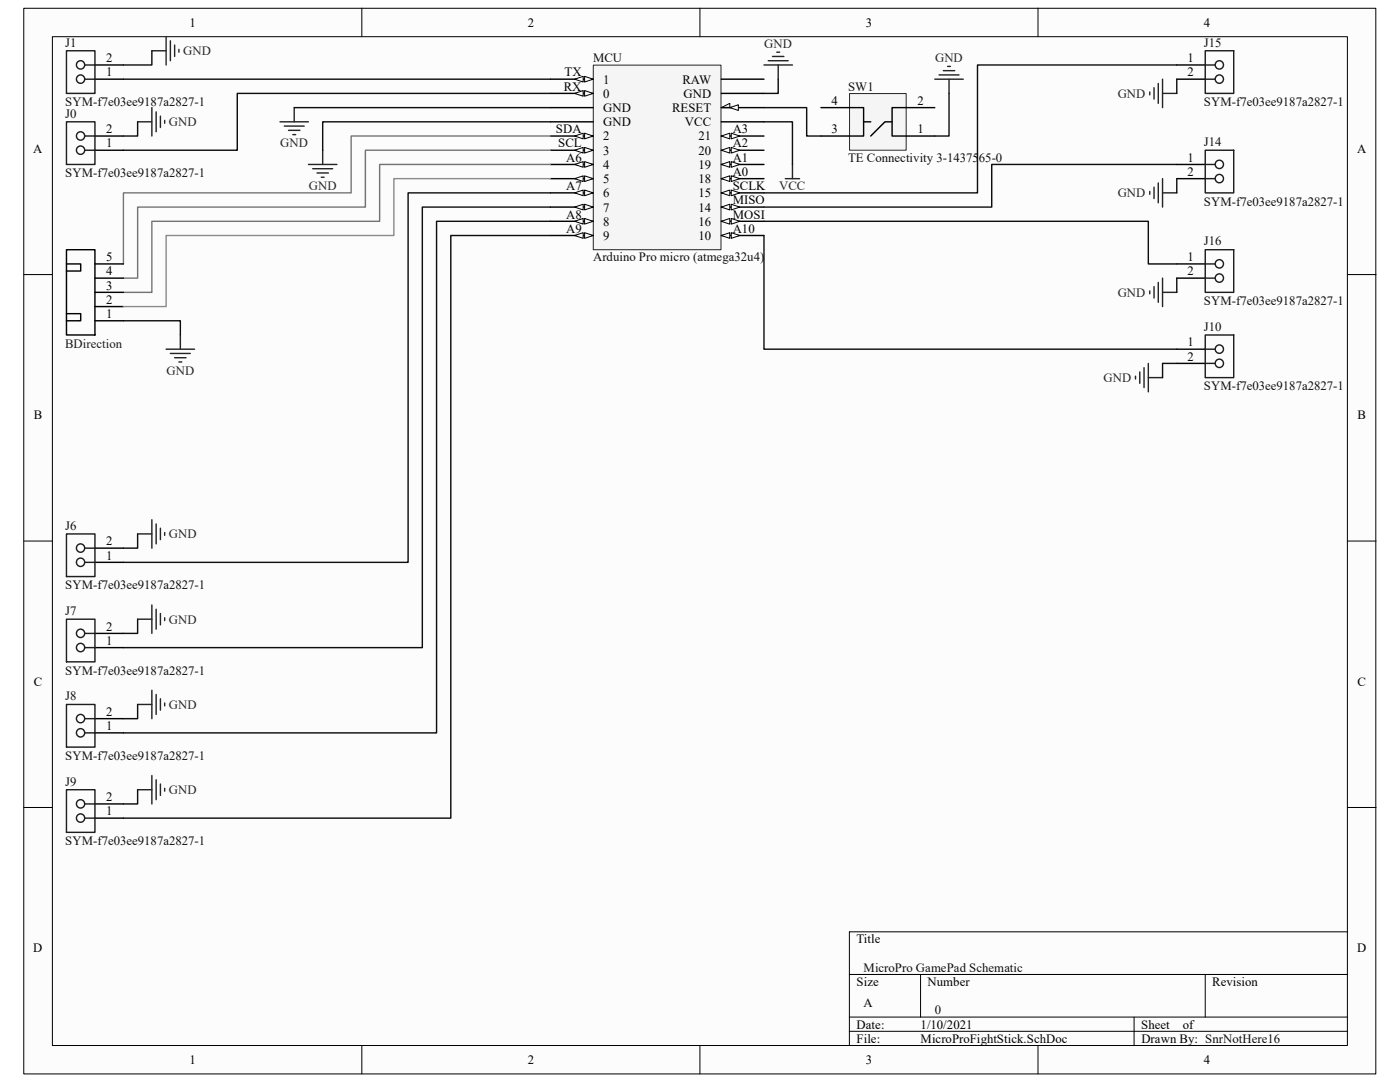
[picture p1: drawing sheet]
<svg xmlns="http://www.w3.org/2000/svg" width="279mm" height="216mm" viewBox="0 0 279 216" stroke-linecap="round" stroke-linejoin="round" font-family="sans-serif">
<path d="M4.8 1.7h269.8v212.6h-269.8z" fill="#fcfcfc"/>
<path d="M4.7 1.7h269.9v212.6h-269.9z" fill="none" stroke="#000" stroke-width=".2"/>
<path d="M10.5 7.4h258.4v201.2h-258.4z" fill="#fcfcfc"/>
<g fill="none" stroke="#000" stroke-width=".2">
<path d="M10.5 7.3h258.4v201.3h-258.4zM72.2 1.6v5.7M139.7 1.6v5.7M207.2 1.6v5.7M4.7 54.8h5.7M268.9 54.8h5.7M4.7 108h5.7M268.9 108h5.7M4.7 161.1h5.7M268.9 161.1h5.7M169.5 194.4h99.4M183.7 194.4v8.5"/>
<path d="M240.5 194.4v8.5M268.9 185.9h-99.4v22.7M72.2 208.6v5.7M139.7 208.6v5.7M169.5 202.9h99.4M169.5 205.8h99.4M207.2 208.6v5.7M226.3 202.9v5.7"/>
</g>
<path d="M118.4 13h25.5v36.8h-25.5z" fill="#f5f5f5"/>
<path d="M118.4 13h25.5v36.8h-25.5z" fill="none" stroke="#262626" stroke-width=".2"/>
<path d="M143.9 15.8h8.6M143.9 18.6h8.6M143.9 21.5h8.6" fill="none" stroke="#000" stroke-width=".28"/>
<path d="M143.9 21.5l1.7-.9v.9z" fill="none" stroke="#000" stroke-width=".2"/>
<path d="M145.6 21.5l1.8-.6v1.1z" fill="#fcfcfc" stroke="#000" stroke-width=".2"/>
<path d="M143.9 24.3h8.6M143.9 27.1h8.6" fill="none" stroke="#000" stroke-width=".28"/>
<g fill="#fcfcfc" stroke="#000" stroke-width=".2">
<path d="M143.9 27.1l1.7-.5v1.1z"/>
<path d="M145.9 26.6l1.7 .5-1.7 .6z"/>
</g>
<path d="M143.9 30h8.6" fill="none" stroke="#000" stroke-width=".28"/>
<g fill="#fcfcfc" stroke="#000" stroke-width=".2">
<path d="M143.9 30l1.7-.6v1.1z"/>
<path d="M145.9 29.4l1.7 .6-1.7 .5z"/>
</g>
<path d="M143.9 32.8h8.6" fill="none" stroke="#000" stroke-width=".28"/>
<g fill="#fcfcfc" stroke="#000" stroke-width=".2">
<path d="M143.9 32.8l1.7-.6v1.2z"/>
<path d="M145.9 32.2l1.7 .6-1.7 .6z"/>
</g>
<path d="M143.9 35.6h8.6" fill="none" stroke="#000" stroke-width=".28"/>
<g fill="#fcfcfc" stroke="#000" stroke-width=".2">
<path d="M143.9 35.6l1.7-.5v1.1z"/>
<path d="M145.9 35.1l1.7 .5-1.7 .6z"/>
</g>
<path d="M143.9 38.5h8.6" fill="none" stroke="#000" stroke-width=".28"/>
<g fill="#fcfcfc" stroke="#000" stroke-width=".2">
<path d="M143.9 38.5l1.7-.6v1.2z"/>
<path d="M145.9 37.9l1.7 .6-1.7 .6z"/>
</g>
<path d="M143.9 41.3h8.6" fill="none" stroke="#000" stroke-width=".28"/>
<g fill="#fcfcfc" stroke="#000" stroke-width=".2">
<path d="M143.9 41.3l1.7-.5v1.1z"/>
<path d="M145.9 40.8l1.7 .5-1.7 .6z"/>
</g>
<path d="M143.9 44.2h8.6" fill="none" stroke="#000" stroke-width=".28"/>
<g fill="#fcfcfc" stroke="#000" stroke-width=".2">
<path d="M143.9 44.2l1.7-.6v1.1z"/>
<path d="M145.9 43.6l1.7 .6-1.7 .5z"/>
</g>
<path d="M143.9 47h8.6" fill="none" stroke="#000" stroke-width=".28"/>
<g fill="#fcfcfc" stroke="#000" stroke-width=".2">
<path d="M143.9 47l1.7-.6v1.2z"/>
<path d="M145.9 46.4l1.7 .6-1.7 .6z"/>
</g>
<path d="M109.9 47h8.5" fill="none" stroke="#000" stroke-width=".28"/>
<g fill="#fcfcfc" stroke="#000" stroke-width=".2">
<path d="M116.7 46.4l1.7 .6-1.7 .6z"/>
<path d="M114.7 47l1.7-.6v1.2z"/>
</g>
<path d="M109.9 44.2h8.5" fill="none" stroke="#000" stroke-width=".28"/>
<g fill="#fcfcfc" stroke="#000" stroke-width=".2">
<path d="M116.7 43.6l1.7 .6-1.7 .5z"/>
<path d="M114.7 44.2l1.7-.6v1.1z"/>
</g>
<path d="M109.9 41.3h8.5" fill="none" stroke="#000" stroke-width=".28"/>
<g fill="#fcfcfc" stroke="#000" stroke-width=".2">
<path d="M116.7 40.8l1.7 .5-1.7 .6z"/>
<path d="M114.7 41.3l1.7-.5v1.1z"/>
</g>
<path d="M109.9 38.5h8.5" fill="none" stroke="#000" stroke-width=".28"/>
<g fill="#fcfcfc" stroke="#000" stroke-width=".2">
<path d="M116.7 37.9l1.7 .6-1.7 .6z"/>
<path d="M114.7 38.5l1.7-.6v1.2z"/>
</g>
<path d="M109.9 35.6h8.5" fill="none" stroke="#000" stroke-width=".28"/>
<g fill="#fcfcfc" stroke="#000" stroke-width=".2">
<path d="M116.7 35.1l1.7 .5-1.7 .6z"/>
<path d="M114.7 35.6l1.7-.5v1.1z"/>
</g>
<path d="M109.9 32.8h8.5" fill="none" stroke="#000" stroke-width=".28"/>
<g fill="#fcfcfc" stroke="#000" stroke-width=".2">
<path d="M116.7 32.2l1.7 .6-1.7 .6z"/>
<path d="M114.7 32.8l1.7-.6v1.2z"/>
</g>
<path d="M109.9 30h8.5" fill="none" stroke="#000" stroke-width=".28"/>
<g fill="#fcfcfc" stroke="#000" stroke-width=".2">
<path d="M116.7 29.4l1.7 .6-1.7 .5z"/>
<path d="M114.7 30l1.7-.6v1.1z"/>
</g>
<path d="M109.9 27.1h8.5" fill="none" stroke="#000" stroke-width=".28"/>
<g fill="#fcfcfc" stroke="#000" stroke-width=".2">
<path d="M116.7 26.6l1.7 .5-1.7 .6z"/>
<path d="M114.7 27.1l1.7-.5v1.1z"/>
</g>
<path d="M109.9 18.6h8.5M109.9 24.3h8.5" fill="none" stroke="#000" stroke-width=".28"/>
<g fill="#fcfcfc" stroke="#000" stroke-width=".2">
<path d="M116.7 18.1l1.7 .5-1.7 .6z"/>
<path d="M114.7 18.6l1.7-.5v1.1z"/>
</g>
<path d="M109.9 15.8h8.5M109.9 21.5h8.5" fill="none" stroke="#000" stroke-width=".28"/>
<g fill="#fcfcfc" stroke="#000" stroke-width=".2">
<path d="M116.7 15.2l1.7 .6-1.7 .6z"/>
<path d="M114.7 15.8l1.7-.6v1.2z"/>
</g>
<g fill="none" stroke="#262626" stroke-width=".28">
<path d="M152.5 13h5.6M153.3 12.1h4M154.2 11.3h2.2M155 10.4h.6M155.3 13v2.8M55.9 24.3h5.7M56.7 25.2h4M57.6 26h2.3M58.4 26.9h.6M58.7 21.5v2.8M61.6 32.8h5.6M62.4 33.7h4"/>
<path d="M63.3 34.5h2.2M64.1 35.4h.6M64.4 30v2.8M33.1 69.7h5.7M34 70.5h4M34.9 71.4h2.2M35.7 72.2h.6M36 66.8v2.9"/>
</g>
<path d="M24.6 15.8h85.3M109.9 18.6h-62.5v11.4h-22.8M234.9 13h-39.8v25.5h-42.6M58.7 21.5h51.2M109.9 24.3h-45.5v5.7M109.9 38.5h-28.5v73.7h-56.8M234.9 32.8h-37v8.5h-45.4M109.9 41.3h-25.6v87.9h-59.7M109.9 44.2h-22.8v102h-62.5M109.9 47h-19.9v116.3h-65.4M152.5 47v22.7h82.4M24.6 64h11.4v2.8" fill="none" stroke="#0e0e0e" stroke-width=".28"/>
<path d="M109.9 27.1h-39.8v11.4h-45.5v14.2M109.9 30h-37v11.3h-45.4v14.2h-2.9M109.9 32.8h-34.1v11.4h-45.5v14.1h-5.7" fill="none" stroke="#787878" stroke-width=".28"/>
<path d="M18.9 15.8h5.7M18.9 13h5.7M13.3 49.8h5.6v17h-5.6zM13.3 52.7h2.8v1.4h-2.8M18.9 58.3h5.7M18.9 55.5h5.7M18.9 52.7h5.7M13.3 62.6h2.8v1.4h-2.8M18.9 64h5.7M18.9 61.2h5.7" fill="none" stroke="#000" stroke-width=".28"/>
<path d="M109.9 35.6h-31.3v11.4h-45.5v14.2h-8.5" fill="none" stroke="#8d8d8d" stroke-width=".28"/>
<path d="M13.3 10.1h5.6v8.5h-5.6zM17 13h1.9M17 15.8h1.9" fill="none" stroke="#1c1c1c" stroke-width=".28"/>
<g fill="#fefefe" stroke="#1c1c1c" stroke-width=".28">
<circle cx="16.1" cy="15.8" r=".83"/>
<circle cx="16.1" cy="12.9" r=".83"/>
</g>
<path d="M18.9 30h5.7M18.9 27.1h5.7" fill="none" stroke="#000" stroke-width=".28"/>
<path d="M13.3 24.3h5.6v8.5h-5.6zM17 27.1h1.9M17 30h1.9" fill="none" stroke="#1c1c1c" stroke-width=".28"/>
<g fill="#fefefe" stroke="#1c1c1c" stroke-width=".28">
<circle cx="16.1" cy="30" r=".83"/>
<circle cx="16.1" cy="27.1" r=".83"/>
</g>
<path d="M18.9 112.2h5.7M18.9 109.4h5.7" fill="none" stroke="#000" stroke-width=".28"/>
<path d="M13.3 106.5h5.6v8.5h-5.6zM17 109.4h1.9M17 112.2h1.9" fill="none" stroke="#1c1c1c" stroke-width=".28"/>
<g fill="#fefefe" stroke="#1c1c1c" stroke-width=".28">
<circle cx="16.1" cy="112.2" r=".83"/>
<circle cx="16.1" cy="109.4" r=".83"/>
</g>
<path d="M18.9 146.2h5.7M18.9 143.4h5.7" fill="none" stroke="#000" stroke-width=".28"/>
<path d="M13.3 140.6h5.6v8.5h-5.6zM17 143.4h1.9M17 146.2h1.9" fill="none" stroke="#1c1c1c" stroke-width=".28"/>
<g fill="#fefefe" stroke="#1c1c1c" stroke-width=".28">
<circle cx="16.1" cy="146.2" r=".83"/>
<circle cx="16.1" cy="143.4" r=".83"/>
</g>
<path d="M234.9 13h5.6M234.9 15.8h5.6" fill="none" stroke="#000" stroke-width=".28"/>
<path d="M240.5 10.1h5.7v8.5h-5.7zM240.5 15.8h2M240.5 13h2" fill="none" stroke="#1c1c1c" stroke-width=".28"/>
<g fill="#fefefe" stroke="#1c1c1c" stroke-width=".28">
<circle cx="243.3" cy="12.9" r=".83"/>
<circle cx="243.3" cy="15.8" r=".83"/>
</g>
<path d="M18.9 163.3h5.7M18.9 160.4h5.7" fill="none" stroke="#000" stroke-width=".28"/>
<path d="M13.3 157.6h5.6v8.5h-5.6zM17 160.4h1.9M17 163.3h1.9" fill="none" stroke="#1c1c1c" stroke-width=".28"/>
<g fill="#fefefe" stroke="#1c1c1c" stroke-width=".28">
<circle cx="16.1" cy="163.2" r=".83"/>
<circle cx="16.1" cy="160.4" r=".83"/>
</g>
<path d="M18.9 129.2h5.7M18.9 126.4h5.7" fill="none" stroke="#000" stroke-width=".28"/>
<path d="M13.3 123.6h5.6v8.5h-5.6zM17 126.4h1.9M17 129.2h1.9" fill="none" stroke="#1c1c1c" stroke-width=".28"/>
<g fill="#fefefe" stroke="#1c1c1c" stroke-width=".28">
<circle cx="16.1" cy="129.2" r=".83"/>
<circle cx="16.1" cy="126.4" r=".83"/>
</g>
<path d="M234.9 32.8h5.6M234.9 35.6h5.6" fill="none" stroke="#000" stroke-width=".28"/>
<path d="M240.5 30h5.7v8.5h-5.7zM240.5 35.6h2M240.5 32.8h2" fill="none" stroke="#1c1c1c" stroke-width=".28"/>
<g fill="#fefefe" stroke="#1c1c1c" stroke-width=".28">
<circle cx="243.3" cy="32.8" r=".83"/>
<circle cx="243.3" cy="35.6" r=".83"/>
</g>
<path d="M234.9 52.7h5.6M234.9 55.5h5.6" fill="none" stroke="#000" stroke-width=".28"/>
<path d="M240.5 49.8h5.7v8.5h-5.7zM240.5 55.5h2M240.5 52.7h2" fill="none" stroke="#1c1c1c" stroke-width=".28"/>
<g fill="#fefefe" stroke="#1c1c1c" stroke-width=".28">
<circle cx="243.3" cy="52.6" r=".83"/>
<circle cx="243.3" cy="55.5" r=".83"/>
</g>
<path d="M234.9 69.7h5.6M234.9 72.5h5.6" fill="none" stroke="#000" stroke-width=".28"/>
<path d="M240.5 66.8h5.7v8.5h-5.7zM240.5 72.5h2M240.5 69.7h2" fill="none" stroke="#1c1c1c" stroke-width=".28"/>
<g fill="#fefefe" stroke="#1c1c1c" stroke-width=".28">
<circle cx="243.3" cy="69.7" r=".83"/>
<circle cx="243.3" cy="72.5" r=".83"/>
</g>
<g fill="none" stroke="#262626" stroke-width=".28">
<path d="M30.3 10.1h2.8M33.1 7.3v5.7M34 8.1v4M34.9 9v2.3M35.7 9.8v.6M229.5 18.4v.5M230.3 17.5v2.3M231.2 16.7v3.9M232 15.8v5.7M232 18.6h2.9M27.5 24.3h2.8M30.3 21.5v5.6"/>
<path d="M31.2 22.3v4M32 23.2v2.2M32.9 24v.6M156.7 35.6h2.9M158.1 32.8v2.8M229.5 38.2v.6M230.3 37.4v2.2M231.2 36.5v4M232 35.6v5.7M232 38.5h2.9M229.5 58.1v.5M230.3 57.2v2.3"/>
<path d="M231.2 56.4v3.9M232 55.5v5.7M232 58.3h2.9M226.6 75.1v.5M227.5 74.2v2.3M228.3 73.4v3.9M229.2 72.5v5.7M229.2 75.3h2.8M27.5 106.5h2.8M30.3 103.7v5.7M31.2 104.6v3.9M32 105.4v2.3"/>
<path d="M32.9 106.3v.5M27.5 123.6h2.8M30.3 120.7v5.7M30.3 137.7v5.7M31.2 121.6v3.9M31.2 138.6v4M32 122.4v2.3M32 139.4v2.3M32.9 123.3v.5M27.5 140.6h2.8M27.5 157.6h2.8M30.3 154.7v5.7"/>
<path d="M31.2 155.6v4M32 156.4v2.3M32.9 140.3v.6M32.9 157.3v.6"/>
</g>
<path d="M30.3 10.1v2.9h-5.7M234.9 15.8v2.8M27.5 24.3v2.8h-2.9M234.9 35.6v2.9M152.5 44.2h76.7v8.5h5.7M234.9 55.5v2.8M234.9 72.5h-2.9v2.8M27.5 106.5v2.9h-2.9M27.5 123.6v2.8h-2.9M27.5 140.6v2.8h-2.9M27.5 157.6v2.8h-2.9" fill="none" stroke="#0e0e0e" stroke-width=".28"/>
<path d="M163.8 27.1h5.7M163.8 21.5h5.7M180.9 27.1h5.7M180.9 21.5h5.7" fill="none" stroke="#000" stroke-width=".28"/>
<path d="M169.6 18.7h11.2v11.3h-11.2z" fill="#f5f5f5"/>
<path d="M169.5 18.7h11.3v11.3h-11.3z" fill="none" stroke="#262626" stroke-width=".2"/>
<path d="M169.5 21.5h2.9v5.6h-2.9M172.4 24.3h1.4M178 24.3h-1.4l-2.8 2.8M180.9 21.5h-2.9v5.6h2.9" fill="none" stroke="#000" stroke-width=".28"/>
<path d="M155.3 15.8v2.8h-2.8M189.4 18.6v8.5h-2.8M152.5 24.3h5.6v8.5M152.5 21.5h8.5v5.6h2.8" fill="none" stroke="#0e0e0e" stroke-width=".28"/>
<path d="M186.6 15.8h5.6M187.4 15h4M188.3 14.1h2.2M189.1 13.3h.6M189.4 15.8v2.8" fill="none" stroke="#262626" stroke-width=".28"/>
<g font-size="2.5">
<text x="37.8" y="5.3">1</text>
<text x="105.3" y="5.3">2</text>
<text x="172.8" y="5.3">3</text>
<text x="240.2" y="5.3">4</text>
<text x="21.2" y="15.2">1</text>
<text x="21.2" y="12.4">2</text>
<text x="112.7" y="15.2">TX</text>
<text x="120.4" y="16.7">1</text>
<text x="136.2" y="16.7">RAW</text>
<text x="237" y="12.4">1</text>
<text x="237" y="15.2">2</text>
<text x="112.5" y="18.1">RX</text>
<text x="120.4" y="19.5">0</text>
<text x="120.4" y="22.4">GND</text>
<text x="134.1" y="22.4">RESET</text>
<text x="136.4" y="19.5">GND</text>
<text x="165.9" y="20.9">4</text>
<text x="183.1" y="20.9">2</text>
<text x="21.2" y="29.4">1</text>
<text x="21.2" y="26.6">2</text>
<text x="111" y="26.6">SDA</text>
<text x="111.4" y="29.4">SCL</text>
<text x="120.4" y="28">2</text>
<text x="120.4" y="25.2">GND</text>
<text x="136.7" y="25.2">VCC</text>
<text x="139.4" y="28">21</text>
<text x="146.2" y="26.6">A3</text>
<text x="146.2" y="29.4">A2</text>
<text x="165.9" y="26.6">3</text>
<text x="183.1" y="26.6">1</text>
<text x="6.6" y="30.5">A</text>
<text x="113" y="32.3">A6</text>
<text x="120.4" y="33.7">4</text>
<text x="120.4" y="30.9">3</text>
<text x="139.4" y="30.9">20</text>
<text x="139.4" y="33.7">19</text>
<text x="146.2" y="32.3">A1</text>
<text x="146.2" y="35.1">A0</text>
<text x="237" y="32.3">1</text>
<text x="237" y="35.1">2</text>
<text x="270.8" y="30.5">A</text>
<text x="113" y="37.9">A7</text>
<text x="120.4" y="39.4">6</text>
<text x="120.4" y="36.5">5</text>
<text x="139.4" y="36.5">18</text>
<text x="139.4" y="39.4">15</text>
<text x="146.2" y="37.9">SCLK</text>
<text x="146.2" y="40.8">MISO</text>
<text x="113" y="46.4">A9</text>
<text x="113" y="43.6">A8</text>
<text x="120.4" y="47.8">9</text>
<text x="120.4" y="45">8</text>
<text x="120.4" y="42.2">7</text>
<text x="139.4" y="42.2">14</text>
<text x="139.4" y="45">16</text>
<text x="139.4" y="47.8">10</text>
<text x="146.2" y="43.6">MOSI</text>
<text x="146.2" y="46.4">A10</text>
<text x="21.2" y="52.1">5</text>
<text x="237" y="52.1">1</text>
<text x="21.2" y="57.8">3</text>
<text x="21.2" y="54.9">4</text>
<text x="237" y="54.9">2</text>
<text x="21.2" y="63.5">1</text>
<text x="21.2" y="60.6">2</text>
<text x="237" y="69.1">1</text>
<text x="237" y="72">2</text>
<text x="6.7" y="83.7">B</text>
<text x="270.9" y="83.7">B</text>
<text x="21.2" y="111.7">1</text>
<text x="21.2" y="108.8">2</text>
<text x="21.2" y="125.8">2</text>
<text x="21.2" y="128.7">1</text>
<text x="6.7" y="136.8">C</text>
<text x="270.9" y="136.8">C</text>
<text x="21.2" y="142.8">2</text>
<text x="21.2" y="145.7">1</text>
<text x="21.2" y="159.9">2</text>
<text x="21.2" y="162.7">1</text>
<text x="6.6" y="190">D</text>
<text x="170.9" y="188.2">Title</text>
<text x="270.8" y="190">D</text>
<text x="170.9" y="196.7">Size</text>
<text x="185.1" y="196.7">Number</text>
<text x="241.9" y="196.7">Revision</text>
<text x="172.3" y="201">A</text>
<text x="170.9" y="205.2">Date:</text>
<text x="170.9" y="208.1">File:</text>
<text x="183.7" y="208.1">MicroProFightStick.SchDoc</text>
<text x="183.7" y="205.2">1/10/2021</text>
<text x="227.8" y="205.2">Sheet</text>
<text x="227.8" y="208.1">Drawn By: SnrNotHere16</text>
<text x="236" y="205.2">of</text>
<text x="37.8" y="212.3">1</text>
<text x="105.3" y="212.3">2</text>
<text x="172.8" y="212.3">3</text>
<text x="240.2" y="212.3">4</text>
</g>
<g font-size="2.5" fill="#0e0e0e">
<text x="13" y="9.3">J1</text>
<text x="240.2" y="9.3">J15</text>
<text x="118.4" y="12.4">MCU</text>
<text x="13" y="21.2">SYM-f7e03ee9187a2827-1</text>
<text x="13" y="23.5">J0</text>
<text x="169.2" y="18.1">SW1</text>
<text x="240.2" y="21.2">SYM-f7e03ee9187a2827-1</text>
<text x="240.2" y="29.1">J14</text>
<text x="13" y="35.4">SYM-f7e03ee9187a2827-1</text>
<text x="169.2" y="32.3">TE Connectivity 3-1437565-0</text>
<text x="240.2" y="41.1">SYM-f7e03ee9187a2827-1</text>
<text x="118.4" y="52.1">Arduino Pro micro (atmega32u4)</text>
<text x="240.2" y="49">J16</text>
<text x="240.2" y="60.9">SYM-f7e03ee9187a2827-1</text>
<text x="240.2" y="66">J10</text>
<text x="240.2" y="77.9">SYM-f7e03ee9187a2827-1</text>
<text x="13" y="105.7">J6</text>
<text x="13" y="117.6">SYM-f7e03ee9187a2827-1</text>
<text x="13" y="122.7">J7</text>
<text x="13" y="134.6">SYM-f7e03ee9187a2827-1</text>
<text x="13" y="139.7">J8</text>
<text x="13" y="151.6">SYM-f7e03ee9187a2827-1</text>
<text x="13" y="156.8">J9</text>
<text x="13" y="168.7">SYM-f7e03ee9187a2827-1</text>
<text x="172.3" y="193.9">MicroPro GamePad Schematic</text>
<text x="186.6" y="202.4">0</text>
</g>
<g font-size="2.5" fill="#262626">
<text x="36.6" y="11">GND</text>
<text x="152.5" y="9.6">GND</text>
<text x="186.6" y="12.4">GND</text>
<text x="223.1" y="19.5">GND</text>
<text x="33.7" y="25.2">GND</text>
<text x="55.9" y="29.4">GND</text>
<text x="61.6" y="37.9">GND</text>
<text x="155.5" y="37.9">VCC</text>
<text x="223.1" y="39.4">GND</text>
<text x="223.1" y="59.2">GND</text>
<text x="33.2" y="74.8">GND</text>
<text x="220.2" y="76.2">GND</text>
<text x="33.7" y="107.4">GND</text>
<text x="33.7" y="124.4">GND</text>
<text x="33.7" y="141.4">GND</text>
<text x="33.7" y="158.5">GND</text>
</g>
<text font-size="2.5" fill="#1c1c1c" x="13" y="69.4">BDirection</text>
</svg>
